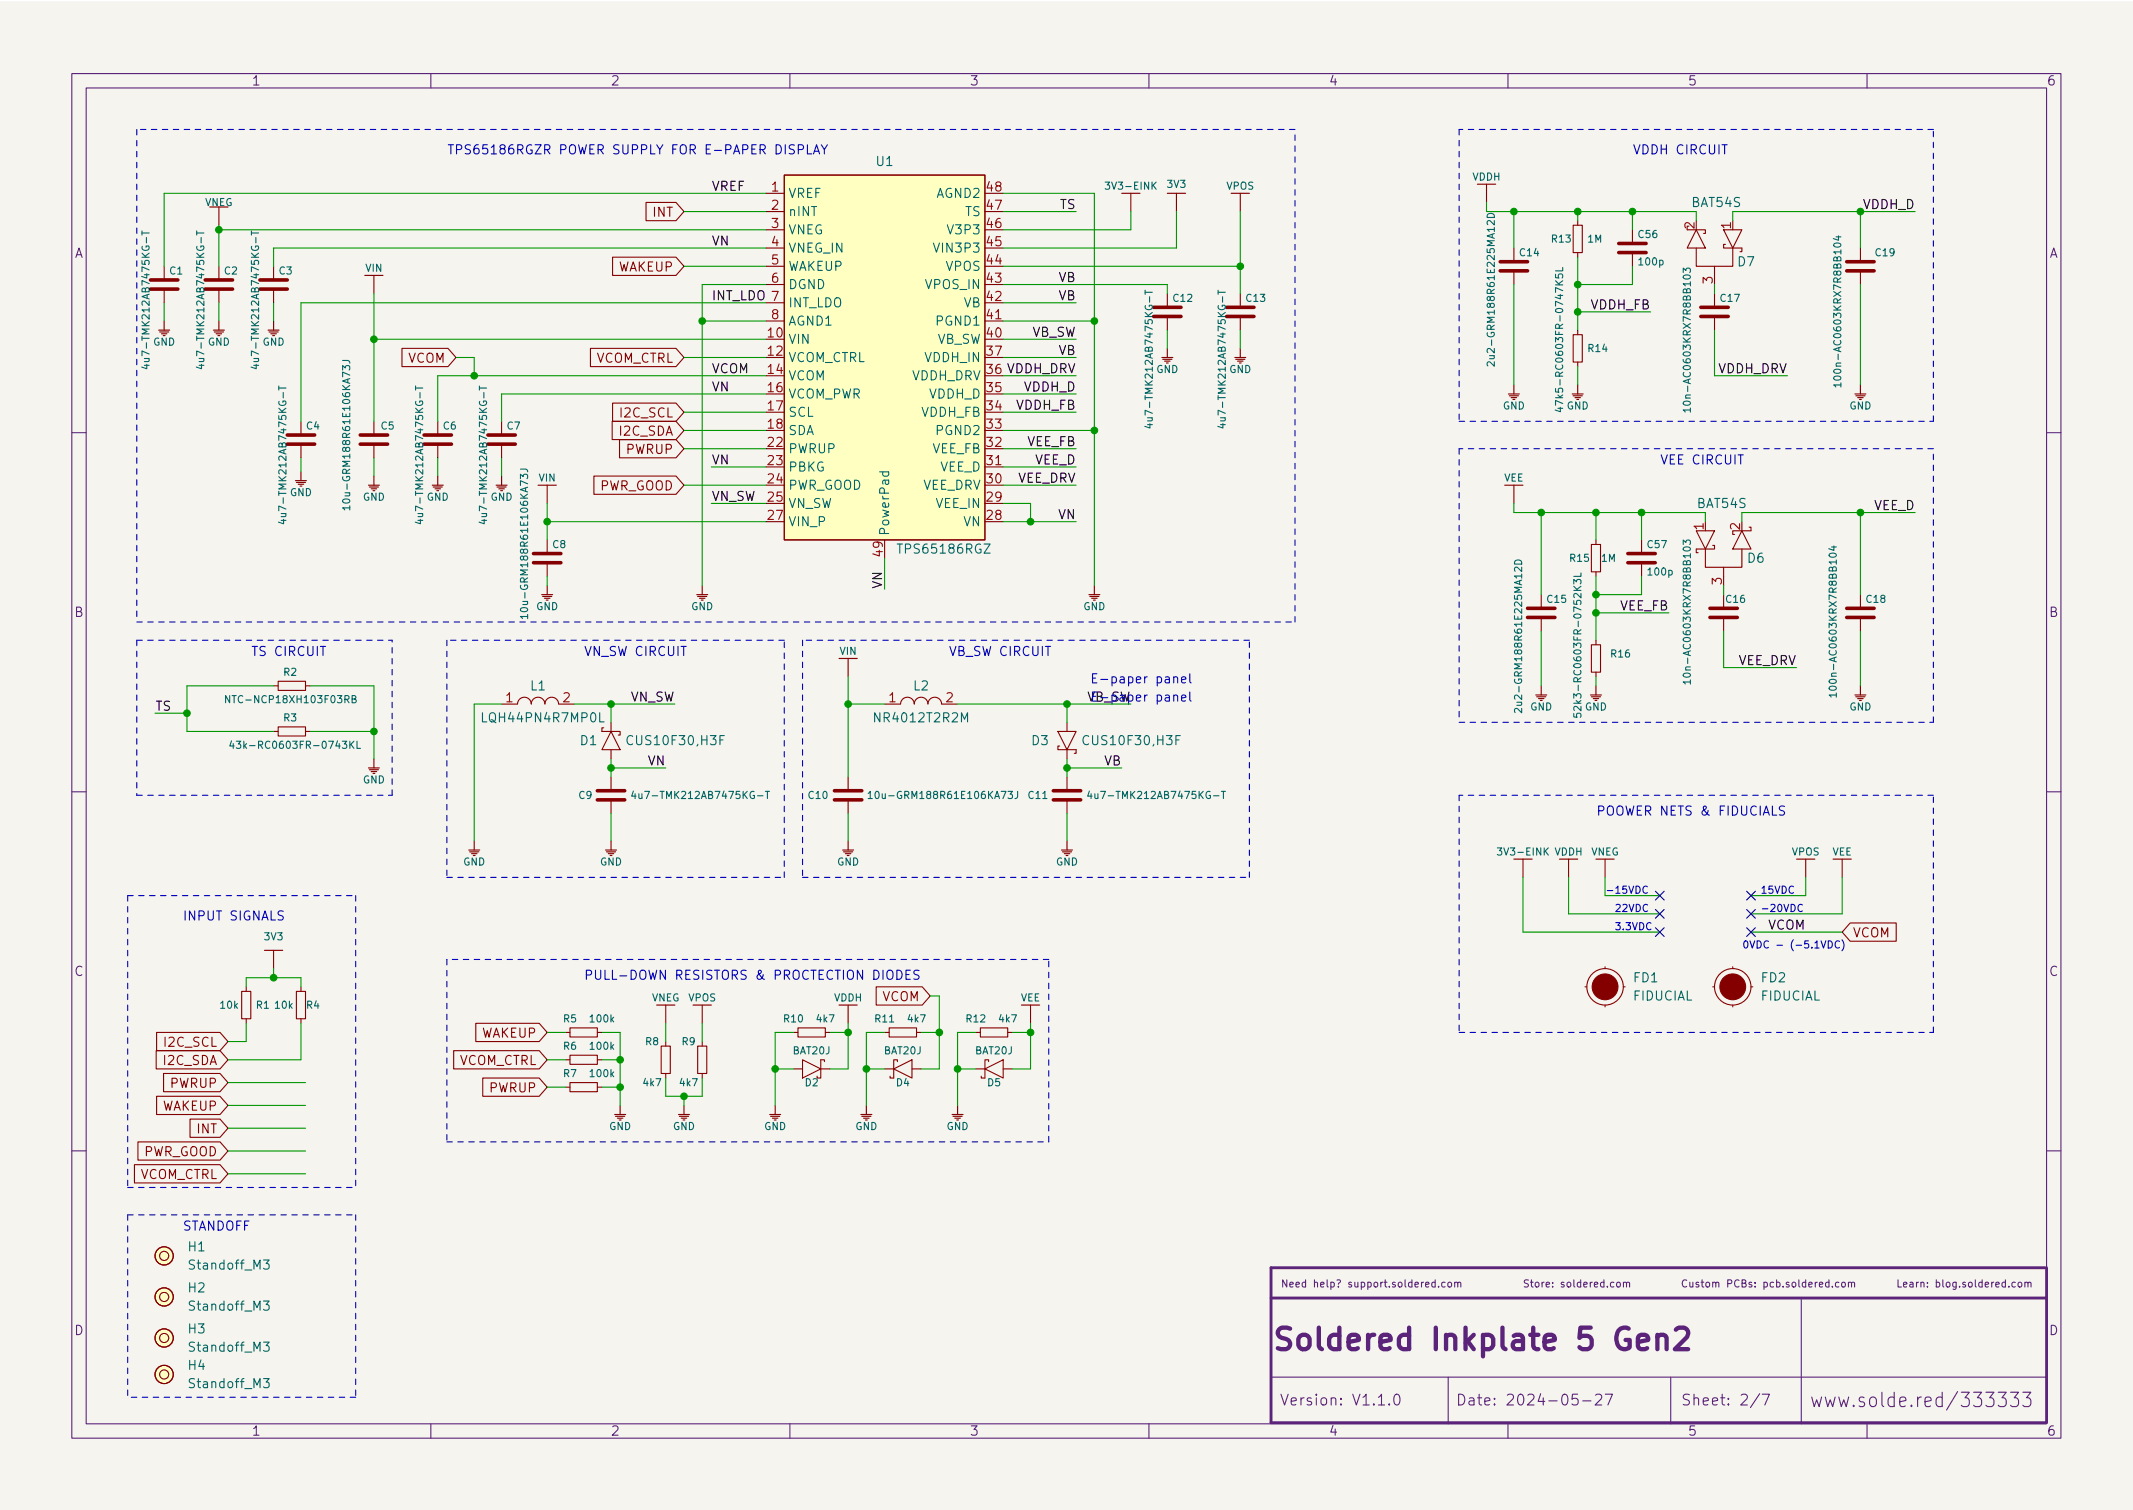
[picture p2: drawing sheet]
<svg xmlns="http://www.w3.org/2000/svg" width="297mm" height="210mm" viewBox="0 0 297 210" stroke-linecap="round" stroke-linejoin="round" font-family="sans-serif">
<path d="M0 .2h297v210.1h-297z" fill="#f5f4ef" stroke="#f5f4ef" stroke-width=".14"/>
<g fill="none" stroke="#5b2379" stroke-width=".15">
<path d="M10 10.2h277v190.1h-277zM12 12.2h273v186.1h-273zM60 10.2v2M110 10.2v2M160 10.2v2M210 10.2v2M260 10.2v2M10 60.2h2M285 60.2h2M10 110.2h2M285 110.2h2M10 160.2h2"/>
<path d="M199.9 178.6l-.3-.1-.2 .2 .1 .5h.4M199.9 178.2v1M200.3 179.1v.1M201.2 178.6l-.2-.1-.2 .2 .1 .5h.3M201.7 178.6l.3-.1 .1 .2v.3l-.1 .2h-.3l-.1-.2zM202.6 178.6l.1-.1 .3 .1v.6M202.6 178.5v.7M203 178.7l.1-.2 .3 .1v.6M225.2 178.6l.1-.1 .3 .1v.4v.2h-.3l-.1-.1zM226.1 178.6l.1-.1 .3 .1v.6M226.1 178.5v.7M226.5 178.7l.1-.2 .3 .1v.6"/>
<path d="M234.9 178.3a.47 .47 0 0 0-.7 .3 .47 .47 0 0 0 .5 .6l.2-.1M235.3 178.5l.1 .7h.2l.1-.1M235.7 178.5v.7M236.6 178.6l-.3-.1-.1 .2v.1l.4 .1v.3h-.4M236.9 178.5h.4M237 178.2v.9l.3 .1M237.6 178.6l.3-.1 .2 .2v.3l-.2 .2h-.3v-.2zM238.5 178.6l.1-.1 .3 .1v.6M238.5 178.5v.7M238.9 178.7l.2-.2 .2 .1 .1 .6M240.6 178.7h.5l.1-.2-.1-.2-.5-.1v1M242.2 178.3a.47 .47 0 0 0-.7 .3 .47 .47 0 0 0 .5 .6l.2-.1"/>
<path d="M242.6 178.7l.4-.1 .1-.1v-.2l-.5-.1v1h.4l.1-.1 .1-.2-.3-.2M243.9 178.6l-.2-.1-.1 .2v.1l.3 .1v.3h-.3M244.4 179.1v.1M244.4 178.6v.1M245.6 178.6l.3-.1 .2 .2-.1 .5h-.4M245.6 178.5v1M247 178.6l-.3-.1-.2 .2 .1 .5h.4M247.4 178.6l.3-.1 .2 .2-.1 .5h-.4M247.4 178.2v1M248.3 179.1v.1M249.1 178.6l-.2-.1-.2 .2 .1 .1 .3 .1v.3h-.4M249.6 178.6l.3-.1 .2 .2v.3l-.2 .2h-.3v-.2z"/>
<path d="M250.5 178.2v.9l.1 .1M251.5 178.6l-.3-.1-.2 .2 .1 .5h.4M251.5 178.2v1M251.9 178.9l.5-.1-.1-.2-.3-.1-.1 .2v.5h.4M252.8 178.5v.7M253.1 178.5l-.3 .2M253.4 178.9l.4-.1v-.2l-.3-.1-.1 .2v.5h.4M254.7 178.6l-.3-.1-.2 .2 .1 .5h.4M254.7 178.2v1M255.2 179.1v.1M256.1 178.6l-.3-.1-.2 .2 .1 .5h.4M256.5 178.6l.1-.1 .3 .1 .1 .4-.1 .2h-.3l-.1-.1z"/>
<path d="M257.4 178.6l.2-.1 .2 .1v.6M257.4 178.5v.7M257.8 178.7l.2-.2 .2 .1 .1 .6M280.6 178.6l-.2-.1-.2 .2 .1 .5h.3M281.1 178.6l.1-.1 .3 .1 .1 .4-.1 .2h-.3l-.1-.1zM282 178.6l.1-.1 .3 .1v.6M282 178.5v.7M282.4 178.7l.2-.2 .2 .1v.6M285 160.2h2M60 198.3v2M110 198.3v2M160 198.3v2"/>
<path d="M177 191.8h108M193.5 195.5v.1h-.1l.1-.1v.1M194.3 194.2a.36 .36 0 0 1 .6 .2 .77 .77 0 0 1-.4 1.2 1 1 0 0 1-.2-1.4zM201.7 191.8v6.5M210 198.3v2M219.7 194.1h-.7l-.1 .7 .2-.1 .5 .1 .2 .2-.1 .5-.2 .1h-.4l-.2-.1M220.4 195.1h1.2M222.2 194.3l.2-.2 .5 .1a.41 .41 0 0 1 .1 .6l-.9 .8h1M223.6 194.1h1l-.7 1.5M232.7 191.8v6.5M245.1 194.1l-1.3 1.9M245.4 194.1h1l-.6 1.5"/>
<path d="M250.8 180.7v17.6M260 198.3v2M270.5 194.6l-.5-.1-.4 .4v.6l.2 .3 .2 .1 .5-.1M270.5 193.9v2M272.6 193.8l-1.5 2.5M281.7 193.9h1.1l-.6 .7a.49 .49 0 0 1 .6 .4v.5l-.2 .3-.1 .1h-.5l-.3-.2"/>
</g>
<path d="M228.1 186.9l1.4-.3-.1-.6-.3-.1h-.6l-.3 .1-.1 .3v1.1l.1 .3 .3 .2h.6l.3-.2M230.8 186.2a.74 .74 0 0 1 1.3 .1v1.6M230.8 185.9v2M233.4 185.2l.4-.3h.7a.81 .81 0 0 1 .4 1.3l-1.7 1.7h1.9" fill="none" stroke="#5b2379" stroke-width=".6"/>
<path d="M284.8 176.5h-107.8v21.6h107.9M285 176.5v21.6M177 180.7h108" fill="none" stroke="#5b2379" stroke-width=".4"/>
<g fill="none" stroke="#840000" stroke-width=".15">
<path d="M22.9 37.1v1.9M30.5 28.8v2.6M30.5 37.1v1.9M38.1 37.1v1.9M52.1 38.3v2.6M85.3 35.8h8.8l1.1 1.3-1.1 1.2h-8.8zM90 28.2h4.1l1.1 1.3-1.1 1.2h-4.1zM106.7 26.9h2.5M106.7 29.5h2.5M106.7 32h2.5M106.7 34.5h2.5M106.7 37.1h2.5"/>
<path d="M106.7 39.6h2.5M109.2 24.4h28v50.8h-28zM157.5 26.9v2.6M163.8 26.9v2.6M172.7 26.9v2.6M207 25.6v2.6M210.8 34.5v1.9M210.8 37.7v1.9M219.1 31.4h1.2v3.8h-1.2zM219.7 30.7v.7M219.7 35.2v.6M227.3 32v1.9"/>
<path d="M227.3 35.2v1.9M234.9 32h2.6v.5h-.3M236.2 32l1.3 2.5h-2.6zM236.2 34.5v2.6h5.1v-2.6M238.8 37.1v1.2M240 32h2.6l-1.3 2.5zM240.3 34h-.3v.5h2.6v.5h-.3M259.1 34.5v1.9M259.1 37.7v1.9M22.9 40.3v1.9M30.5 40.3v1.9M38.1 40.3v1.9"/>
<path d="M41.9 58.7v1.9M52.1 58.7v1.9M56 48.5h6.4l1.1 1.3-1.1 1.2h-6.4zM61 58.7v1.9M69.8 58.7v1.9M82.2 48.5h11.9l1.1 1.3-1.1 1.2h-11.9zM85.2 58.7h8.9l1.1 1.2-1.1 1.3h-8.9zM85.3 56.1h8.8l1.1 1.3-1.1 1.3h-8.8zM106.7 44.7h2.5M106.7 42.2h2.5M137.2 44.7h2.5M162.6 40.9v1.9"/>
<path d="M162.6 44.1v1.9M172.7 40.9v1.9M172.7 44.1v1.9M219.1 46.6h1.2v3.8h-1.2zM219.7 46v.6M219.7 50.4v.6M238.8 40.9v1.9M238.8 44.1v1.9M41.9 61.8v1.9M52.1 61.8v1.9M61 61.8v1.9M69.8 61.8v1.9"/>
<path d="M76.2 67.6v2.5M76.2 75.2v1.9M76.2 78.4v1.9M82.7 66.3h11.4l1.1 1.3-1.1 1.2h-11.4zM86.3 61.2h7.8l1.1 1.3-1.1 1.2h-7.8zM137.2 65h2.5M210.8 67.6v2.5M221.6 75.8h1.3v3.8h-1.3zM222.2 75.2v.6M222.2 79.6v.7M228.6 75.2v1.9M228.6 78.4v1.9"/>
<path d="M236.2 73.9h2.6l-1.3 2.5zM237.5 76.4v2.6h5.1v-2.6M238.5 75.9h.3v.5h-2.6v.6h.3M240 79v1.3M242.6 73.9l1.2 2.5h-2.5zM243.6 73.4h.2v.5h-2.5v.5h.3M38.1 95.5h.6M38.7 94.9h3.8v1.2h-3.8zM42.6 95.5h.6M77.8 98a.95 .95 0 0 0-1-.9 .95 .95 0 0 0-.9 .9 .95 .95 0 0 0-1-.9 .95 .95 0 0 0-.9 .9 .95 .95 0 0 0-1-.9 .95 .95 0 0 0-.9 .9h-2.3M77.8 98h2.2M118.1 91.7v2.5"/>
<path d="M131.1 98a.95 .95 0 0 0-.9-.9 .95 .95 0 0 0-1 .9 .95 .95 0 0 0-.9-.9 .95 .95 0 0 0-1 .9 .95 .95 0 0 0-.9-.9 .95 .95 0 0 0-1 .9h-2.2M131.2 98h2.1M214.6 82.8v1.9M214.6 86v1.9M221.6 89.8h1.3v3.8h-1.3zM222.2 89.1v.7M222.2 93.6v.6M240 82.8v1.9M240 86v1.9M259.1 82.8v1.9M259.1 86v1.9M38.1 101.8h.6"/>
<path d="M38.7 101.2h3.8v1.3h-3.8zM42.6 101.8h.6M84.1 101.3h-.3v.5h2.6v.6h-.3M85.1 101.8l1.3 2.6h-2.6zM85.1 100.6v1.2M85.1 104.4v1.3M85.1 108.2v1.9M85.1 111.4v1.9M118.1 108.2v1.9M118.1 111.4v1.9M147.3 101.8h2.6l-1.3 2.6zM147.6 103.9h-.3v.5h2.6v.5h-.3"/>
<path d="M148.6 100.6v1.2M148.6 104.4v1.3M148.6 108.2v1.9M148.6 111.4v1.9M212.1 119.6v2.6M218.4 119.6v2.6M223.5 119.6v2.6M251.5 119.6v2.6M256.5 119.6v2.6M33.7 138h1.2v3.9h-1.2zM34.3 137.4v.6M38.1 132.3v2.6"/>
<path d="M41.3 138h1.2v3.9h-1.2zM41.9 137.4v.6M92.7 139.9v2.6M97.8 139.9v2.6M118.1 139.9v2.6M122 137.4h6.4l1.1 1.3-1.1 1.2h-6.4zM143.5 139.9v2.6M220.7 137.4h.3M223.5 134.6v.3M223.5 139.9v.3M226.1 137.4h.2M238.5 137.4h.3"/>
<path d="M241.3 134.6v.3M241.3 139.9v.3M243.8 137.4h.3M257.7 128.5h6.4v2.6h-6.4l-1.2-1.3zM19.2 159h11.4l1.1 1.3-1.1 1.2h-11.4zM21.7 146.3h8.9l1.1 1.3-1.1 1.2h-8.9zM21.8 152.6h8.8l1.1 1.3-1.1 1.3h-8.8zM21.8 143.8h8.8l1.1 1.2-1.1 1.3h-8.8zM22.8 149.5h7.8l1.1 1.2-1.1 1.3h-7.8zM26.5 155.8h4.1l1.1 1.3-1.1 1.3h-4.1zM34.3 141.9v.6M41.9 141.9v.6"/>
<path d="M63.2 146.3h11.9l1.1 1.3-1.1 1.2h-11.9zM66.3 142.5h8.8l1.1 1.3-1.1 1.2h-8.8zM67.2 150.1h7.9l1.1 1.3-1.1 1.2h-7.9zM78.7 143.8h.7M78.7 147.6h.7M78.7 151.4h.7M79.4 146.9h3.8v1.3h-3.8zM79.4 143.1h3.8v1.3h-3.8zM79.4 150.7h3.8v1.3h-3.8zM83.2 143.8h.6M83.2 147.6h.6M83.2 151.4h.6"/>
<path d="M92.1 145.7h1.2v3.8h-1.2zM92.7 145v.7M92.7 149.5v.6M97.2 145.7h1.2v3.8h-1.2zM97.8 145v.7M97.8 149.5v.6M110.5 148.8h1.3M110.5 143.8h.6M111.1 143.1h3.8v1.3h-3.8zM111.8 147.6l2.5 1.2-2.5 1.3zM114.3 148.8h1.3M114.8 147.8v-.2h-.5v2.5h-.5v-.2"/>
<path d="M114.9 143.8h.7M123.2 148.8h1.3M123.2 143.8h.6M123.8 143.1h3.8v1.3h-3.8zM124.5 148.8l2.5-1.2v2.5zM125 147.8v-.2h-.5v2.5h-.5v-.2M127 148.8h1.3M127.6 143.8h.7M135.9 148.8h1.3M135.9 143.8h.6M136.5 143.1h3.8v1.3h-3.8zM137.2 148.8l2.5-1.2v2.5z"/>
<path d="M137.7 147.8v-.2h-.5v2.5h-.5v-.2M139.7 148.8h1.3M140.3 143.8h.7M18.7 162.2h11.9l1.1 1.2-1.1 1.3h-11.9z"/>
<circle cx="223.5" cy="137.4" r="2.54"/>
<circle cx="241.3" cy="137.4" r="2.54"/>
<circle cx="22.9" cy="174.9" r=".63"/>
<circle cx="22.9" cy="174.9" r="1.27"/>
<circle cx="22.9" cy="180.6" r=".63"/>
<circle cx="22.9" cy="191.4" r=".63"/>
<circle cx="22.9" cy="186.3" r=".63"/>
<circle cx="22.9" cy="186.3" r="1.27"/>
<circle cx="22.9" cy="191.4" r="1.27"/>
<circle cx="22.9" cy="180.6" r="1.27"/>
</g>
<g fill="#ffffc2" stroke="#ffffc2" stroke-width=".14">
<path d="M109.2 24.4h28v50.8h-28z"/>
<circle cx="22.9" cy="174.9" r="1.27"/>
<circle cx="22.9" cy="186.3" r="1.27"/>
<circle cx="22.9" cy="180.6" r="1.27"/>
<circle cx="22.9" cy="191.4" r="1.27"/>
</g>
<g fill="none" stroke="#006464" stroke-width=".15">
<path d="M19.8 32.2v.5M19.8 32.4h1M20.4 33.1v.7M27.4 32.4h1M27.4 32.2v.5M28 33.1v.7M35 32.4h1M35 32.2v.5M35.6 33.1v.7M207.2 29.8a.52 .52 0 0 1 .6-.1 .52 .52 0 0 1 .3 .6h-1zM216.6 38.2v.5h.5l-.1-.1 .1-.4 .1-.1 .3 .1 .1 .1-.1 .4M217.6 37.2v.5h-1"/>
<path d="M234.4 38v-.7l.4 .4 .1-.3h.4l.1 .1-.1 .5M234.4 38.4a.59 .59 0 0 1 1 .2 .57 .57 0 0 1-1-.1zM255.4 34a.59 .59 0 0 1 1 .2 .57 .57 0 0 1-1-.1zM255.7 33h.7M256 32.8v.7l-.7-.3M20.1 50.9h.7M20.4 50.7v.6l-.7-.2M27.7 50.9h.7M28.1 50.7v.6l-.8-.2M35.3 50.9h.7M35.7 50.7v.6l-.7-.2M38.8 54h1"/>
<path d="M38.8 53.7v.6M39.4 54.7v.7M47.7 51.5v-.6l.4 .3 .1-.2h.4l.1 .1-.1 .4M47.7 50.2h.7a.32 .32 0 0 1 .3 .4M57.9 53.7v.6M57.9 54h1M58.5 54.7v.7M66.8 54h1M66.8 53.7v.6M67.4 54.7v.7M159.5 40.7h1M159.5 40.4v.6"/>
<path d="M159.8 59.1h.7M160.1 41.3v.8M160.1 59v.6l-.7-.2M169.6 40.4v.6M169.6 40.7h1M170 59.1h.6M170.3 41.3v.8M170.3 59v.6l-.7-.2M208.1 50.4v.6l-.7-.6-.3 .2 .1 .3M217 56.9h.6M217.3 56.7v.6l-.7-.2M217.6 56.2l-1-.4v.6"/>
<path d="M235.4 57.1h-1l.3 .3M235.4 56.8v.6M256.4 53.6h-1l.2 .3M256.4 53.3v.6M39.2 72.5h.6M39.5 72.3v.6l-.7-.2M48.7 70.7h-1l.3 .3M48.7 70.4v.6M58.2 72.5h.7M58.5 72.3v.6l-.7-.2M67.1 72.5h.7M67.4 72.3v.6l-.7-.2"/>
<path d="M72.5 66.7v-.7l.4 .4 .1-.3h.4l.1 .1-.1 .5M72.5 65.3h.7a.32 .32 0 0 1 .3 .4M122.5 65.7h1.3M123 65.7l-.1 .4 .3 .2h.3l.2-.1v-.5M211.1 78.1a.52 .52 0 0 1 .5-.1 .52 .52 0 0 1 .3 .5h-1zM220.2 79.8v.5h-1M234.4 75.8v-.6l.4 .3 .1-.3h.4l.1 .2-.1 .4M234.4 76.3a.59 .59 0 0 1 1 .2 .57 .57 0 0 1-1-.1zM254.8 77.2a.59 .59 0 0 1 .9 .2 .57 .57 0 0 1-1-.1zM255.1 76.2h.6M255.4 76v.6l-.7-.2M32 96.9v1l-.6-1v1"/>
<path d="M49 97.3h.5l.1-.2-.1-.1-.5-.1v1h.4l.2-.1v-.3l-.2-.2M73.5 85.8h-1l.3 .3M73.5 85.6v.5M83.5 99.2v1.3h.6M211.9 98.6v.7l-.7-.7-.3 .2 .1 .4M219.2 99.4v.4l.4 .1-.1-.2 .1-.3 .1-.1 .4 .1 .1 .1-.1 .4M219.2 81.3v-.6l.3 .3 .1-.3h.5l.1 .2-.1 .4M220.2 98.4v.6l-.8-.6-.2 .1 .1 .4M235.4 95h-1l.3 .2M235.4 94.7v.5M255.7 96.8h-1l.3 .3M255.7 96.5v.6"/>
<path d="M32.2 103.2l-.2 .7h.6M32.5 103.5v.7M32.9 103.2h.6l-.3 .4 .3 .1v.4l-.2 .1-.4-.1M48.9 103.6l.4 .6M49.3 103.2l-.6 .6M49.7 103.2v1h.5M88.2 110.1l-.2 .8h.6M88.4 110.5v.7M105.5 110.8h.8M106.6 110.2h.6M106.9 110.2v1M120.9 110.5l.3-.3v1"/>
<path d="M120.9 111.2h.6M140.4 110.2h.6l-.3 .4 .3 .1v.4l-.2 .1-.4-.1M141.7 110.2v.7a.32 .32 0 0 1-.4 .3M151.7 110.1l-.2 .8h.6M151.9 110.5v.7M169 110.8h.8M170.1 110.2h.6M170.4 110.2v1M36.7 175.4h.8l-.4 .5 .3 .2v.5l-.2 .1h-.3l-.2-.1M36.7 186.9h.8l-.4 .5 .3 .1v.5l-.2 .1h-.3l-.2-.1M36.7 181.2h.8l-.4 .4 .3 .2v.5l-.2 .1h-.3l-.2-.1M36.7 192h.8l-.4 .4 .3 .2v.5l-.2 .1h-.3l-.2-.1"/>
</g>
<g fill="none" stroke="#840000" stroke-width=".16">
<path d="M29.2 28.8h2.5M50.8 38.3h2.5M156.2 26.9h2.5M162.6 26.9h2.5M171.4 26.9h2.6M205.7 25.6h2.6M22.1 46h1.5M22.2 46.2h1.3M22.5 46.5h.7M22.9 44.7v1.3M29.7 46h1.5M29.8 46.2h1.3"/>
<path d="M30.1 46.5h.8M30.5 44.7v1.3M37.3 46h1.6M37.5 46.2h1.2M37.7 46.5h.8M38.1 44.7v1.3M161.8 49.8h1.5M161.9 50h1.3M162.2 50.3h.7M162.6 48.5v1.3M172 49.8h1.5M172.1 50h1.3"/>
<path d="M172.3 50.3h.8M172.7 48.5v1.3M210.1 54.9h1.5M210.2 55.1h1.3M210.4 55.4h.8M210.8 53.6v1.3M218.9 54.9h1.6M219.1 55.1h1.2M219.3 55.4h.8M219.7 53.6v1.3M258.3 54.9h1.5M258.4 55.1h1.3"/>
<path d="M258.7 55.4h.8M259.1 53.6v1.3M41.1 66.9h1.6M41.3 67.2h1.2M41.5 67.4h.8M41.9 65.7v1.2M51.3 67.6h1.5M51.4 67.8h1.3M51.7 68.1h.8M52.1 66.3v1.3M60.2 67.6h1.5M60.3 67.8h1.3"/>
<path d="M60.6 68.1h.7M61 66.3v1.3M69.1 67.6h1.5M69.2 67.8h1.3M69.5 68.1h.7M69.8 66.3v1.3M74.9 67.6h2.6M209.5 67.6h2.6M75.4 82.8h1.6M75.6 83.1h1.2M75.8 83.3h.8M76.2 81.5v1.3"/>
<path d="M97 82.8h1.6M97.2 83.1h1.2M97.4 83.3h.8M97.8 81.5v1.3M116.8 91.7h2.6M151.6 82.8h1.6M151.8 83.1h1.2M152 83.3h.8M152.4 81.5v1.3M213.9 96.8h1.5M214 97h1.3M214.2 97.3h.8"/>
<path d="M214.6 95.5v1.3M221.5 96.8h1.5M221.6 97h1.3M221.9 97.3h.7M222.2 95.5v1.3M258.3 96.8h1.5M258.4 97h1.3M258.7 97.3h.8M259.1 95.5v1.3M51.3 106.9h1.5M51.4 107.2h1.3M51.7 107.4h.8"/>
<path d="M52.1 105.7v1.2M65.3 118.4h1.5M65.4 118.6h1.3M65.7 118.9h.7M66 117.1v1.3M84.3 118.4h1.6M84.5 118.6h1.2M84.7 118.9h.8M85.1 117.1v1.3M117.3 118.4h1.6M117.5 118.6h1.2M117.7 118.9h.8"/>
<path d="M118.1 117.1v1.3M147.8 118.4h1.6M148 118.6h1.2M148.2 118.9h.8M148.6 117.1v1.3M210.8 119.6h2.6M217.2 119.6h2.5M222.2 119.6h2.6M250.2 119.6h2.5M255.3 119.6h2.5M36.8 132.3h2.6M91.4 139.9h2.6"/>
<path d="M96.5 139.9h2.6M116.8 139.9h2.6M142.2 139.9h2.6M85.6 155.2h1.5M85.7 155.4h1.3M86 155.7h.7M86.4 153.9v1.3M94.5 155.2h1.5M94.6 155.4h1.3M94.9 155.7h.7M95.2 153.9v1.3M107.2 155.2h1.5"/>
<path d="M107.3 155.4h1.3M107.6 155.7h.7M107.9 153.9v1.3M119.9 155.2h1.5M120 155.4h1.3M120.3 155.7h.7M120.6 153.9v1.3M132.6 155.2h1.5M132.7 155.4h1.3M133 155.7h.7M133.3 153.9v1.3"/>
</g>
<g fill="none" stroke="#840000" stroke-width=".5">
<path d="M21 39h3.8M28.6 39h3.8M36.2 39h3.8M208.9 37.7h3.8M208.9 36.4h3.8M225.4 35.2h3.8M225.4 33.9h3.8M257.2 37.7h3.8M257.2 36.4h3.8M21 40.3h3.8M28.6 40.3h3.8M36.2 40.3h3.8"/>
<path d="M160.7 44.1h3.8M160.7 42.8h3.8M170.8 44.1h3.8M170.8 42.8h3.8M236.9 44.1h3.8M236.9 42.8h3.8M40 61.8h3.8M40 60.6h3.8M50.2 61.8h3.8M50.2 60.6h3.8M59.1 61.8h3.8M59.1 60.6h3.8"/>
<path d="M67.9 61.8h3.9M67.9 60.6h3.9M74.3 78.4h3.8M74.3 77.1h3.8M226.7 78.4h3.8M226.7 77.1h3.8M212.7 84.7h3.8M212.7 86h3.8M238.1 84.7h3.8M238.1 86h3.8M257.2 84.7h3.8M257.2 86h3.8"/>
<path d="M83.2 110.1h3.8M83.2 111.4h3.8M116.2 110.1h3.8M116.2 111.4h3.8M146.7 110.1h3.8M146.7 111.4h3.8"/>
</g>
<g fill="#840000" stroke="#840000" stroke-width=".15">
<circle cx="223.5" cy="137.4" r="1.8"/>
<circle cx="241.3" cy="137.4" r="1.8"/>
</g>
<g fill="none" stroke="#0000c2" stroke-width=".15">
<path d="M111.2 20.8h.6l.1-.2-.1-.3-.1-.1h-.5v1.2M112.4 20.2v1.2h.6M113.3 21.4l.4-1.2 .4 1.2M113.4 21.1h.6M114.4 20.2l.4 .6 .4-.6M114.8 20.8v.6M158.3 97.2l.6-.1-.1-.3h-.4l-.1 .2v.6h.5M159.4 96.8v.8M159.8 96.8h-.3l-.1 .2M161.2 96.8h.3l.3 .2v.4l-.2 .2h-.4M161.2 96.8v1.3M162.3 96.8h.5v.8"/>
<path d="M162.8 97.1h-.4a.25 .25 0 0 0-.2 .3 .25 .25 0 0 0 .2 .2h.4M163.5 96.9l.1-.1h.3l.1 .8M163.5 94.4l.1-.2 .3 .1 .1 .8M163.5 94.2v.9M163.5 96.8v.8M164.5 97.2l.6-.1v-.3h-.4l-.2 .2 .1 .6h.5M164.5 94.7l.6-.2v-.2l-.4-.1-.2 .2 .1 .6h.5M165.7 96.4v1l.2 .2M165.7 93.8v1.1l.2 .2M248.5 112.3l-.5-.1-.2 .3 .1 .3 .6 .2v.4l-.2 .1-.5-.1M39.4 126.9l-.4-.1-.3 .3 .1 .3 .6 .2v.4l-.2 .1-.5-.1M124.9 135.1a.64 .64 0 0 1 .7 .6 .64 .64 0 0 1-.7 .7z"/>
<path d="M126.2 135.7h.4M126.8 135.1h-.6v1.3h.6M128 135.2l-.5-.1-.2 .1v.4l.6 .2 .1 .3-.3 .3-.4-.1M229.4 123.5a.47 .47 0 0 0-.7 .3 .47 .47 0 0 0 .5 .6l.2-.1M251 126a.47 .47 0 0 0-.7 .4 .47 .47 0 0 0 .5 .5l.2-.1M253.6 131l.3 1 .4-1M254.6 131a.51 .51 0 0 1 .6 .5 .51 .51 0 0 1-.6 .5zM256.2 131.1a.47 .47 0 0 0-.7 .3 .47 .47 0 0 0 .5 .6l.2-.1M256.5 130.9a1.15 1.15 0 0 1 0 1.5"/>
</g>
<g fill="none" stroke="#0000c2" stroke-width=".15" stroke-dasharray=".8 .8">
<path d="M19 18v68.6M180.3 18h-161.3M203.2 18v40.7M269.2 18h-66M203.2 58.7h66M269.2 58.7v-40.7M203.2 62.5v38.1M269.2 62.5h-66M19 89.1v21.6M19 89.1h35.6M19 86.6h161.3M62.2 89.1v33.1"/>
<path d="M109.2 89.1h-47M111.8 89.1v33.1M174 89.1h-62.2M180.3 86.6v-68.6M19 110.7h35.6M54.6 110.7v-21.6M203.2 110.7v33.1M203.2 100.6h66M269.2 110.7h-66M269.2 100.6v-38.1M17.8 124.7h31.7M17.8 124.7v40.6"/>
<path d="M49.5 124.7v40.6M62.2 133.6v25.4M62.2 122.2h47M109.2 122.2v-33.1M111.8 122.2h62.2M146 133.6h-83.8M174 122.2v-33.1M62.2 159h83.8M146 159v-25.4M203.2 143.8h66M269.2 143.8v-33.1M17.8 165.3h31.7"/>
<path d="M17.8 169.2v25.4M17.8 169.2h31.7M49.5 169.2v25.4M49.5 194.6h-31.7"/>
</g>
<g fill="none" stroke="#009600" stroke-width=".15">
<path d="M30.5 32h76.2M30.5 31.4v5.7M95.2 29.5h11.5M95.2 37.1h11.5M106.7 39.6h-8.9v41.9M106.7 26.9h-83.8v10.2M106.7 34.5h-68.6v2.6M139.7 39.6h22.9v1.3M139.7 29.5h10.2M139.7 26.9h12.7v54.6M139.7 37.1h33M157.5 29.5v2.5h-17.8"/>
<path d="M163.8 29.5v5h-24.1M172.7 29.5v11.4M207 28.2v1.3h29.2v1.2M210.8 29.5v5M210.8 39.6v14M219.7 29.5v1.2M219.7 35.8v10.2M227.3 37.1v2.5h-7.6M227.3 29.5v2.5M238.8 39.6v1.3M259.1 29.5v5M259.1 39.6v14"/>
<path d="M266.7 29.5h-25.4v1.2M22.9 42.2v2.5M30.5 42.2v2.5M38.1 42.2v2.5M52.1 40.9v17.8M52.1 47.2h54.6M63.5 49.8h2.5v2.5M95.2 57.4h11.5M95.2 49.8h11.5M95.2 59.9h11.5M97.8 44.7h8.9M106.7 42.2h-64.8v16.5"/>
<path d="M106.7 54.9h-36.9v3.8M106.7 52.3h-45.7v6.4M139.7 54.9h10.2M139.7 57.4h10.2M139.7 52.3h10.2M139.7 49.8h10.2M139.7 59.9h12.7M139.7 44.7h12.7M139.7 47.2h10.2M139.7 42.2h10.2M162.6 46v2.5M172.7 46v2.5"/>
<path d="M219.7 51v2.6M219.7 43.4h10.2M238.8 46v6.3h10.1M41.9 63.7v2M52.1 63.7v2.6M61 63.7v2.6M69.8 63.7v2.6M76.2 72.6h30.5M76.2 70.1v5.1M95.2 67.6h11.5M95.2 62.5h11.5M99.1 70.1h7.6"/>
<path d="M99.1 65h7.6M123.2 77.7v4.3M139.7 70.1h3.8v2.5M139.7 72.6h10.2M139.7 65h10.2M139.7 67.6h10.2M139.7 62.5h10.2M210.8 70.1v1.3h26.7v1.2M214.6 71.4v11.4M222.2 71.4v3.8M228.6 71.4v3.8M259.1 71.4v11.4"/>
<path d="M266.7 71.4h-24.1v1.2M21.6 99.3h4.4M38.1 95.5h-12.1v6.3h12.1M43.2 95.5h8.9v10.2M69.8 98h-3.8v19.1M76.2 80.3v1.2M80 98h14M85.1 98v2.6M118.1 94.2v14M118.1 98h5.1M133.3 98h24.2M148.6 98v2.6"/>
<path d="M214.6 87.9v7.6M222.2 80.3v8.8M222.2 94.2v1.3M222.2 85.3h10.2M228.6 80.3v2.5h-6.4M240 81.5v1.3M240 87.9v5.1h10.2M259.1 87.9v7.6M43.2 101.8h8.9M85.1 106.9h7.6M85.1 105.7v2.5M85.1 113.3v3.8"/>
<path d="M118.1 113.3v3.8M148.6 105.7v2.5M148.6 113.3v3.8M148.6 106.9h7.6M34.3 137.4v-1.3h7.6v1.3M38.1 134.9v1.2M129.5 138.7h1.3v10.1h-2.5M212.1 122.2v7.6h19M218.4 122.2v5h12.7M223.5 122.2v2.5h7.6M243.8 129.8h12.7M251.5 122.2v2.5h-7.7"/>
<path d="M256.5 122.2v5h-12.7M31.7 157.1h10.8M31.7 150.7h10.8M31.7 153.9h10.8M34.3 142.5v2.5h-2.6M41.9 142.5v5.1h-10.2M76.2 143.8h2.5M76.2 151.4h2.5M76.2 147.6h2.5M83.8 143.8h2.6v10.1M83.8 151.4h2.6M83.8 147.6h2.6"/>
<path d="M92.7 150.1v2.5h5.1v-2.5M92.7 142.5v2.5M95.2 152.6v1.3M97.8 142.5v2.5M107.9 148.8h2.6M110.5 143.8h-2.6v10.1M115.6 143.8h2.5M118.1 142.5v6.3h-2.5M120.6 148.8h2.6M123.2 143.8h-2.6v10.1M128.3 143.8h2.5M133.3 148.8h2.6"/>
<path d="M135.9 143.8h-2.6v10.1M141 143.8h2.5M143.5 142.5v6.3h-2.5M31.7 160.3h10.8M31.7 163.4h10.8"/>
</g>
<path d="M230.5 126.6l1.2 1.3M230.5 124.1l1.2 1.2M230.5 129.2l1.2 1.2M231.7 126.6l-1.2 1.3M231.7 124.1l-1.2 1.2M231.7 129.2l-1.2 1.2M243.2 126.6l1.2 1.3M243.2 124.1l1.2 1.2M243.2 129.2l1.2 1.2M244.4 126.6l-1.2 1.3M244.4 124.1l-1.2 1.2M244.4 129.2l-1.2 1.2" fill="none" stroke="#000084" stroke-width=".15"/>
<g fill="#009600" stroke="#009600" stroke-width=".15">
<circle cx="210.8" cy="29.5" r=".46"/>
<circle cx="227.3" cy="29.5" r=".46"/>
<circle cx="219.7" cy="29.5" r=".46"/>
<circle cx="259.1" cy="29.5" r=".46"/>
<circle cx="219.7" cy="39.6" r=".46"/>
<circle cx="219.7" cy="43.4" r=".46"/>
<circle cx="259.1" cy="71.4" r=".46"/>
<circle cx="172.7" cy="37.1" r=".46"/>
<circle cx="152.4" cy="44.7" r=".46"/>
<circle cx="222.2" cy="71.4" r=".46"/>
<circle cx="222.2" cy="82.8" r=".46"/>
<circle cx="222.2" cy="85.3" r=".46"/>
<circle cx="214.6" cy="71.4" r=".46"/>
<circle cx="228.6" cy="71.4" r=".46"/>
<circle cx="38.1" cy="136.1" r=".46"/>
<circle cx="133.3" cy="148.8" r=".46"/>
<circle cx="52.1" cy="101.8" r=".46"/>
<circle cx="26" cy="99.3" r=".46"/>
<circle cx="107.9" cy="148.8" r=".46"/>
<circle cx="97.8" cy="44.7" r=".46"/>
<circle cx="86.4" cy="151.4" r=".46"/>
<circle cx="86.4" cy="147.6" r=".46"/>
<circle cx="118.1" cy="98" r=".46"/>
<circle cx="95.2" cy="152.6" r=".46"/>
<circle cx="85.1" cy="106.9" r=".46"/>
<circle cx="85.1" cy="98" r=".46"/>
<circle cx="118.1" cy="143.8" r=".46"/>
<circle cx="120.6" cy="148.8" r=".46"/>
<circle cx="130.8" cy="143.8" r=".46"/>
<circle cx="143.5" cy="143.8" r=".46"/>
<circle cx="148.6" cy="106.9" r=".46"/>
<circle cx="52.1" cy="47.2" r=".46"/>
<circle cx="76.2" cy="72.6" r=".46"/>
<circle cx="66" cy="52.3" r=".46"/>
<circle cx="152.4" cy="59.9" r=".46"/>
<circle cx="143.5" cy="72.6" r=".46"/>
<circle cx="148.6" cy="98" r=".46"/>
<circle cx="30.5" cy="32" r=".46"/>
</g>
<text font-size="4.2" fill="#5b2379" x="177" y="188">Soldered Inkplate 5 Gen2</text>
<g font-size="2.8" fill="#5b2379">
<text x="252" y="196">www.solde.red/</text>
<text x="272.8" y="196">333333</text>
</g>
<g font-size="2.1" fill="#5b2379">
<text x="178.2" y="195.7">Version: V1.1.0</text>
<text x="202.7" y="195.7">Date: 2024-05-27</text>
<text x="234" y="195.7">Sheet: 2/7</text>
</g>
<g font-size="1.8" fill="#5b2379">
<text x="35" y="11.9">1</text>
<text x="85" y="11.9">2</text>
<text x="135" y="11.9">3</text>
<text x="185" y="11.9">4</text>
<text x="235" y="11.9">5</text>
<text x="285" y="11.9">6</text>
<text x="10.3" y="35.9">A</text>
<text x="285.3" y="35.9">A</text>
<text x="10.3" y="85.9">B</text>
<text x="285.3" y="85.9">B</text>
<text x="10.3" y="135.9">C</text>
<text x="285.3" y="135.9">C</text>
<text x="10.3" y="185.9">D</text>
<text x="285.3" y="185.9">D</text>
<text x="35" y="199.9">1</text>
<text x="85" y="199.9">2</text>
<text x="135" y="199.9">3</text>
<text x="185" y="199.9">4</text>
<text x="235" y="199.9">5</text>
<text x="285" y="199.9">6</text>
</g>
<g font-size="1.8" fill="#0000c2">
<text x="62.2" y="21.5">TPS65186RGZR POWER SUPPLY FOR E-PAPER DISPLAY</text>
<text x="227.3" y="21.5">VDDH CIRCUIT</text>
<text x="231.1" y="64.7">VEE CIRCUIT</text>
<text x="34.9" y="91.3">TS CIRCUIT</text>
<text x="81.3" y="91.3">VN_SW CIRCUIT</text>
<text x="132.1" y="91.3">VB_SW CIRCUIT</text>
<text x="151.8" y="95.1">E-paper panel</text>
<text x="151.2" y="97.7">VB_SW</text>
<text x="222.2" y="113.6">POOWER NETS &amp; FIDUCIALS</text>
<text x="25.4" y="128.2">INPUT SIGNALS</text>
<text x="81.3" y="136.4">PULL-DOWN RESISTORS &amp; PROCTECTION DIODES</text>
<text x="25.4" y="171.3">STANDOFF</text>
</g>
<g font-size="1.8" fill="#006464">
<text x="122.1" y="23.1">U1</text>
<text x="109.7" y="27.6">VREF</text>
<text x="130.5" y="27.6">AGND2</text>
<text x="235.6" y="28.8">BAT54S</text>
<text x="109.7" y="30.1">nINT</text>
<text x="109.7" y="32.6">VNEG</text>
<text x="109.7" y="35.2">VNEG_IN</text>
<text x="130.6" y="35.2">VIN3P3</text>
<text x="132.3" y="32.6">V3P3</text>
<text x="134.4" y="30.1">TS</text>
<text x="109.7" y="37.7">WAKEUP</text>
<text x="109.7" y="40.3">DGND</text>
<text x="129" y="40.3">VPOS_IN</text>
<text x="131.7" y="37.7">VPOS</text>
<text x="242" y="37.1">D7</text>
<text x="109.7" y="47.9">VIN</text>
<text x="109.7" y="42.8">INT_LDO</text>
<text x="109.7" y="45.3">AGND1</text>
<text x="130.4" y="47.9">VB_SW</text>
<text x="130.6" y="45.3">PGND1</text>
<text x="134.2" y="42.8">VB</text>
<text x="109.7" y="50.4">VCOM_CTRL</text>
<text x="109.7" y="53">VCOM</text>
<text x="126.9" y="53">VDDH_DRV</text>
<text x="128.9" y="50.4">VDDH_IN</text>
<text x="109.7" y="55.5">VCOM_PWR</text>
<text x="109.7" y="58">SCL</text>
<text x="128.3" y="58">VDDH_FB</text>
<text x="129.4" y="55.5">VDDH_D</text>
<text x="109.7" y="60.6">SDA</text>
<text x="109.7" y="63.1">PWRUP</text>
<text x="109.7" y="65.7">PBKG</text>
<text x="129.8" y="63.1">VEE_FB</text>
<text x="130.6" y="60.6">PGND2</text>
<text x="130.9" y="65.7">VEE_D</text>
<text x="109.7" y="68.2">PWR_GOOD</text>
<text x="109.7" y="70.7">VN_SW</text>
<text x="128.4" y="68.2">VEE_DRV</text>
<text x="130.4" y="70.7">VEE_IN</text>
<text x="236.4" y="70.7">BAT54S</text>
<text x="109.7" y="73.3">VIN_P</text>
<text x="123.8" y="74.7" transform="rotate(-90 123.8 74.7)">PowerPad</text>
<text x="125.4" y="77.1">TPS65186RGZ</text>
<text x="134.2" y="73.3">VN</text>
<text x="243.4" y="78.4">D6</text>
<text x="67.5" y="100.6">LQH44PN4R7MP0L</text>
<text x="73.9" y="96.1">L1</text>
<text x="122.1" y="100.6">NR4012T2R2M</text>
<text x="127.2" y="96.1">L2</text>
<text x="80.8" y="103.8">D1</text>
<text x="87.8" y="103.8">CUS10F30,H3F</text>
<text x="143.7" y="103.8">D3</text>
<text x="151.3" y="103.8">CUS10F30,H3F</text>
<text x="227.5" y="136.8">FD1</text>
<text x="245.3" y="136.8">FD2</text>
<text x="227.4" y="139.3">FIDUCIAL</text>
<text x="245.2" y="139.3">FIDUCIAL</text>
<text x="26.3" y="174.2">H1</text>
<text x="26.3" y="180">H2</text>
<text x="26.6" y="176.8">Standoff_M3</text>
<text x="26.3" y="185.7">H3</text>
<text x="26.6" y="182.5">Standoff_M3</text>
<text x="26.3" y="190.7">H4</text>
<text x="26.6" y="188.2">Standoff_M3</text>
<text x="26.6" y="193.3">Standoff_M3</text>
</g>
<g font-size="1.8" fill="#0f0f0f">
<text x="99.1" y="26.6">VREF</text>
<text x="147.6" y="29.1">TS</text>
<text x="259.4" y="29.1">VDDH_D</text>
<text x="99.1" y="34.2">VN</text>
<text x="99.1" y="41.8">INT_LDO 7</text>
<text x="147.4" y="41.8">VB</text>
<text x="147.4" y="39.3">VB</text>
<text x="143.6" y="46.9">VB_SW</text>
<text x="221.5" y="43.1">VDDH_FB</text>
<text x="99.1" y="52">VCOM</text>
<text x="137.4" y="52.1">36 VDDH_DRV</text>
<text x="147.4" y="49.4">VB</text>
<text x="239.2" y="52">VDDH_DRV</text>
<text x="99.1" y="54.5">VN</text>
<text x="141.5" y="57">VDDH_FB</text>
<text x="142.6" y="54.5">VDDH_D</text>
<text x="99.1" y="64.7">VN</text>
<text x="143" y="62.1">VEE_FB</text>
<text x="144.1" y="64.7">VEE_D</text>
<text x="99.1" y="69.7">VN_SW</text>
<text x="141.6" y="67.2">VEE_DRV</text>
<text x="260.9" y="71">VEE_D</text>
<text x="147.4" y="72.3">VN</text>
<text x="122.8" y="82" transform="rotate(-90 122.8 82)">VN</text>
<text x="225.5" y="85">VEE_FB</text>
<text x="241.9" y="92.6">VEE_DRV</text>
<text x="21.6" y="99">TS</text>
<text x="87.7" y="97.7">VN_SW</text>
<text x="90.3" y="106.6">VN</text>
<text x="153.8" y="106.6">VB</text>
<text x="246.2" y="129.4">VCOM</text>
</g>
<g font-size="1.8" fill="#a90000">
<text x="107.5" y="26.7">1</text>
<text x="107.5" y="29.2">2</text>
<text x="137.4" y="29.2">47</text>
<text x="137.4" y="26.7">48</text>
<text x="107.5" y="31.7">3</text>
<text x="107.5" y="34.3">4</text>
<text x="137.4" y="34.3">45</text>
<text x="137.4" y="31.7">46</text>
<text x="236" y="31.9" transform="rotate(-90 236 31.9)">2</text>
<text x="241" y="31.9" transform="rotate(-90 241 31.9)">1</text>
<text x="107.5" y="36.8">5</text>
<text x="107.5" y="39.4">6</text>
<text x="137.4" y="41.9">42</text>
<text x="137.4" y="39.4">43</text>
<text x="137.4" y="36.8">44</text>
<text x="238.5" y="39.5" transform="rotate(-90 238.5 39.5)">3</text>
<text x="107" y="47">10</text>
<text x="107.5" y="44.4">8</text>
<text x="137.4" y="47">40</text>
<text x="137.4" y="44.4">41</text>
<text x="107" y="49.5">12</text>
<text x="107" y="52.1">14</text>
<text x="137.4" y="49.5">37</text>
<text x="107" y="54.6">16</text>
<text x="107" y="57.1">17</text>
<text x="107" y="59.7">18</text>
<text x="137.4" y="59.7">33</text>
<text x="137.4" y="57.1">34</text>
<text x="137.4" y="54.6">35</text>
<text x="107" y="62.2">22</text>
<text x="107" y="64.8">23</text>
<text x="137.4" y="64.8">31</text>
<text x="137.4" y="62.2">32</text>
<text x="107" y="67.3">24</text>
<text x="107" y="69.8">25</text>
<text x="137.4" y="69.8">29</text>
<text x="137.4" y="67.3">30</text>
<text x="107" y="72.4">27</text>
<text x="122.9" y="77.4" transform="rotate(-90 122.9 77.4)">49</text>
<text x="137.4" y="72.4">28</text>
<text x="237.2" y="73.8" transform="rotate(-90 237.2 73.8)">1</text>
<text x="242.3" y="73.8" transform="rotate(-90 242.3 73.8)">2</text>
<text x="239.8" y="81.4" transform="rotate(-90 239.8 81.4)">3</text>
<text x="70.5" y="97.8">1</text>
<text x="78.4" y="97.8">2</text>
<text x="123.8" y="97.8">1</text>
<text x="131.8" y="97.8">2</text>
</g>
<g font-size="1.8" fill="#840000">
<text x="91" y="30.2">INT</text>
<text x="86" y="37.8">WAKEUP</text>
<text x="56.8" y="50.5">VCOM</text>
<text x="82.8" y="50.5">VCOM_CTRL</text>
<text x="86.5" y="58.1">I2C_SCL</text>
<text x="86.4" y="60.7">I2C_SDA</text>
<text x="87.2" y="63.2">PWRUP</text>
<text x="83.3" y="68.3">PWR_GOOD</text>
<text x="258" y="130.5">VCOM</text>
<text x="122.8" y="139.4">VCOM</text>
<text x="22.9" y="148.3">I2C_SDA</text>
<text x="23" y="145.8">I2C_SCL</text>
<text x="63.8" y="148.3">VCOM_CTRL</text>
<text x="66.9" y="144.5">WAKEUP</text>
<text x="22.5" y="154.6">WAKEUP</text>
<text x="23.7" y="151.5">PWRUP</text>
<text x="68.2" y="152.1">PWRUP</text>
<text x="19.8" y="161">PWR_GOOD</text>
<text x="27.5" y="157.8">INT</text>
<text x="19.3" y="164.2">VCOM_CTRL</text>
</g>
<g font-size="1.4" fill="#006464">
<text x="28.5" y="28.7">VNEG</text>
<text x="154.3" y="26.4">3V3-EINK</text>
<text x="162.6" y="26.1">3V3</text>
<text x="170.8" y="26.4">VPOS</text>
<text x="205" y="25.1">VDDH</text>
<text x="211.7" y="35.7">C14</text>
<text x="216.1" y="33.8">R13</text>
<text x="221.1" y="33.8">1M</text>
<text x="228.2" y="33.1">C56</text>
<text x="261.2" y="35.7">C19</text>
<text x="23.6" y="38.2">C1</text>
<text x="31.3" y="38.2">C2</text>
<text x="38.9" y="38.2">C3</text>
<text x="50.9" y="37.8">VIN</text>
<text x="228.3" y="36.9">100p</text>
<text x="163.4" y="42">C12</text>
<text x="173.6" y="42">C13</text>
<text x="239.6" y="42">C17</text>
<text x="20.8" y="50.2" transform="rotate(-90 20.8 50.2)">4u7-TMK212AB7475KG-T</text>
<text x="21.3" y="48.1">GND</text>
<text x="28.4" y="50.2" transform="rotate(-90 28.4 50.2)">4u7-TMK212AB7475KG-T</text>
<text x="28.9" y="48.1">GND</text>
<text x="36.1" y="50.2" transform="rotate(-90 36.1 50.2)">4u7-TMK212AB7475KG-T</text>
<text x="36.6" y="48.1">GND</text>
<text x="161" y="51.9">GND</text>
<text x="171.2" y="51.9">GND</text>
<text x="208.1" y="49.8" transform="rotate(-90 208.1 49.8)">2u2-GRM188R61E225MA12D</text>
<text x="221.2" y="49">R14</text>
<text x="256.4" y="52.7" transform="rotate(-90 256.4 52.7)">100n-AC0603KRX7R8BB104</text>
<text x="42.7" y="59.8">C4</text>
<text x="53.1" y="59.8">C5</text>
<text x="61.7" y="59.8">C6</text>
<text x="70.6" y="59.8">C7</text>
<text x="160.5" y="58.4" transform="rotate(-90 160.5 58.4)">4u7-TMK212AB7475KG-T</text>
<text x="170.7" y="58.4" transform="rotate(-90 170.7 58.4)">4u7-TMK212AB7475KG-T</text>
<text x="209.3" y="57">GND</text>
<text x="217.7" y="55.7" transform="rotate(-90 217.7 55.7)">47k5-RC0603FR-0747K5L</text>
<text x="218.2" y="57">GND</text>
<text x="235.5" y="56.3" transform="rotate(-90 235.5 56.3)">10n-AC0603KRX7R8BB103</text>
<text x="257.5" y="57">GND</text>
<text x="39.9" y="71.7" transform="rotate(-90 39.9 71.7)">4u7-TMK212AB7475KG-T</text>
<text x="40.4" y="69.1">GND</text>
<text x="48.8" y="69.9" transform="rotate(-90 48.8 69.9)">10u-GRM188R61E106KA73J</text>
<text x="50.5" y="69.7">GND</text>
<text x="58.9" y="71.7" transform="rotate(-90 58.9 71.7)">4u7-TMK212AB7475KG-T</text>
<text x="59.4" y="69.7">GND</text>
<text x="67.8" y="71.7" transform="rotate(-90 67.8 71.7)">4u7-TMK212AB7475KG-T</text>
<text x="68.3" y="69.7">GND</text>
<text x="75" y="67">VIN</text>
<text x="209.4" y="67">VEE</text>
<text x="77" y="76.3">C8</text>
<text x="229.5" y="76.3">C57</text>
<text x="215.5" y="83.9">C15</text>
<text x="218.7" y="78.2">R15</text>
<text x="223" y="78.2">1M</text>
<text x="229.6" y="80.1">100p</text>
<text x="240.4" y="83.9">C16</text>
<text x="260" y="83.9">C18</text>
<text x="73.5" y="85" transform="rotate(-90 73.5 85)">10u-GRM188R61E106KA73J</text>
<text x="74.7" y="84.9">GND</text>
<text x="96.2" y="84.9">GND</text>
<text x="150.9" y="84.9">GND</text>
<text x="39.5" y="94.1">R2</text>
<text x="116.9" y="91.2">VIN</text>
<text x="224.4" y="91.5">R16</text>
<text x="235.5" y="94.1" transform="rotate(-90 235.5 94.1)">10n-AC0603KRX7R8BB103</text>
<text x="255.8" y="95.9" transform="rotate(-90 255.8 95.9)">100n-AC0603KRX7R8BB104</text>
<text x="32.2" y="97.9">NTC-NCP18XH103F03RB</text>
<text x="39.5" y="100.4">R3</text>
<text x="212" y="98.1" transform="rotate(-90 212 98.1)">2u2-GRM188R61E225MA12D</text>
<text x="213.1" y="98.9">GND</text>
<text x="220.2" y="98.2" transform="rotate(-90 220.2 98.2)">52k3-RC0603FR-0752K3L</text>
<text x="220.7" y="98.9">GND</text>
<text x="257.5" y="98.9">GND</text>
<text x="33.5" y="104.3">43k-RC0603FR-0743KL</text>
<text x="50.5" y="109.1">GND</text>
<text x="80.6" y="111.2">C9</text>
<text x="89.2" y="111.2">4u7-TMK212AB7475KG-T</text>
<text x="112.6" y="111.2">C10</text>
<text x="122" y="111.2">10u-GRM188R61E106KA73J</text>
<text x="143.3" y="111.2">C11</text>
<text x="152.7" y="111.2">4u7-TMK212AB7475KG-T</text>
<text x="209" y="119.1">3V3-EINK</text>
<text x="216.5" y="119.1">VDDH</text>
<text x="221.5" y="119.1">VNEG</text>
<text x="249.5" y="119.1">VPOS</text>
<text x="255.1" y="119.1">VEE</text>
<text x="64.5" y="120.5">GND</text>
<text x="83.5" y="120.5">GND</text>
<text x="116.6" y="120.5">GND</text>
<text x="147" y="120.5">GND</text>
<text x="36.9" y="130.9">3V3</text>
<text x="30.7" y="140.4">10k</text>
<text x="35.7" y="140.4">R1</text>
<text x="38.4" y="140.4">10k</text>
<text x="42.7" y="140.4">R4</text>
<text x="78.5" y="142.4">R5</text>
<text x="82.3" y="142.4">100k</text>
<text x="90.7" y="139.4">VNEG</text>
<text x="95.9" y="139.4">VPOS</text>
<text x="109.2" y="142.4">R10</text>
<text x="113.8" y="142.4">4k7</text>
<text x="116.1" y="139.4">VDDH</text>
<text x="121.9" y="142.4">R11</text>
<text x="126.5" y="142.4">4k7</text>
<text x="134.6" y="142.4">R12</text>
<text x="139.2" y="142.4">4k7</text>
<text x="142.1" y="139.4">VEE</text>
<text x="78.5" y="146.2">R6</text>
<text x="78.5" y="150">R7</text>
<text x="82.3" y="146.2">100k</text>
<text x="82.3" y="150">100k</text>
<text x="89.9" y="145.5">R8</text>
<text x="95" y="145.5">R9</text>
<text x="110.4" y="146.8">BAT20J</text>
<text x="123.1" y="146.8">BAT20J</text>
<text x="135.8" y="146.8">BAT20J</text>
<text x="89.6" y="151.2">4k7</text>
<text x="94.7" y="151.2">4k7</text>
<text x="112.1" y="151.2">D2</text>
<text x="124.8" y="151.2">D4</text>
<text x="137.5" y="151.2">D5</text>
<text x="84.8" y="157.3">GND</text>
<text x="93.7" y="157.3">GND</text>
<text x="106.4" y="157.3">GND</text>
<text x="119.1" y="157.3">GND</text>
<text x="131.8" y="157.3">GND</text>
</g>
<g font-size="1.4" fill="#0000c2">
<text x="223.5" y="124.4">-15VDC</text>
<text x="245.1" y="124.4">15VDC</text>
<text x="224.8" y="127">22VDC</text>
<text x="224.8" y="129.5">3.3VDC</text>
<text x="245.1" y="127">-20VDC</text>
<text x="242.6" y="132.1">0VDC - (-5.1VDC)</text>
</g>
<g font-size="1.4" fill="#5b2379">
<text x="178.3" y="179.3">Need help? support.soldered.com</text>
<text x="212" y="179.3">Store: soldered.com</text>
<text x="264" y="179.3">Learn: blog.soldered.com</text>
</g>
</svg>
